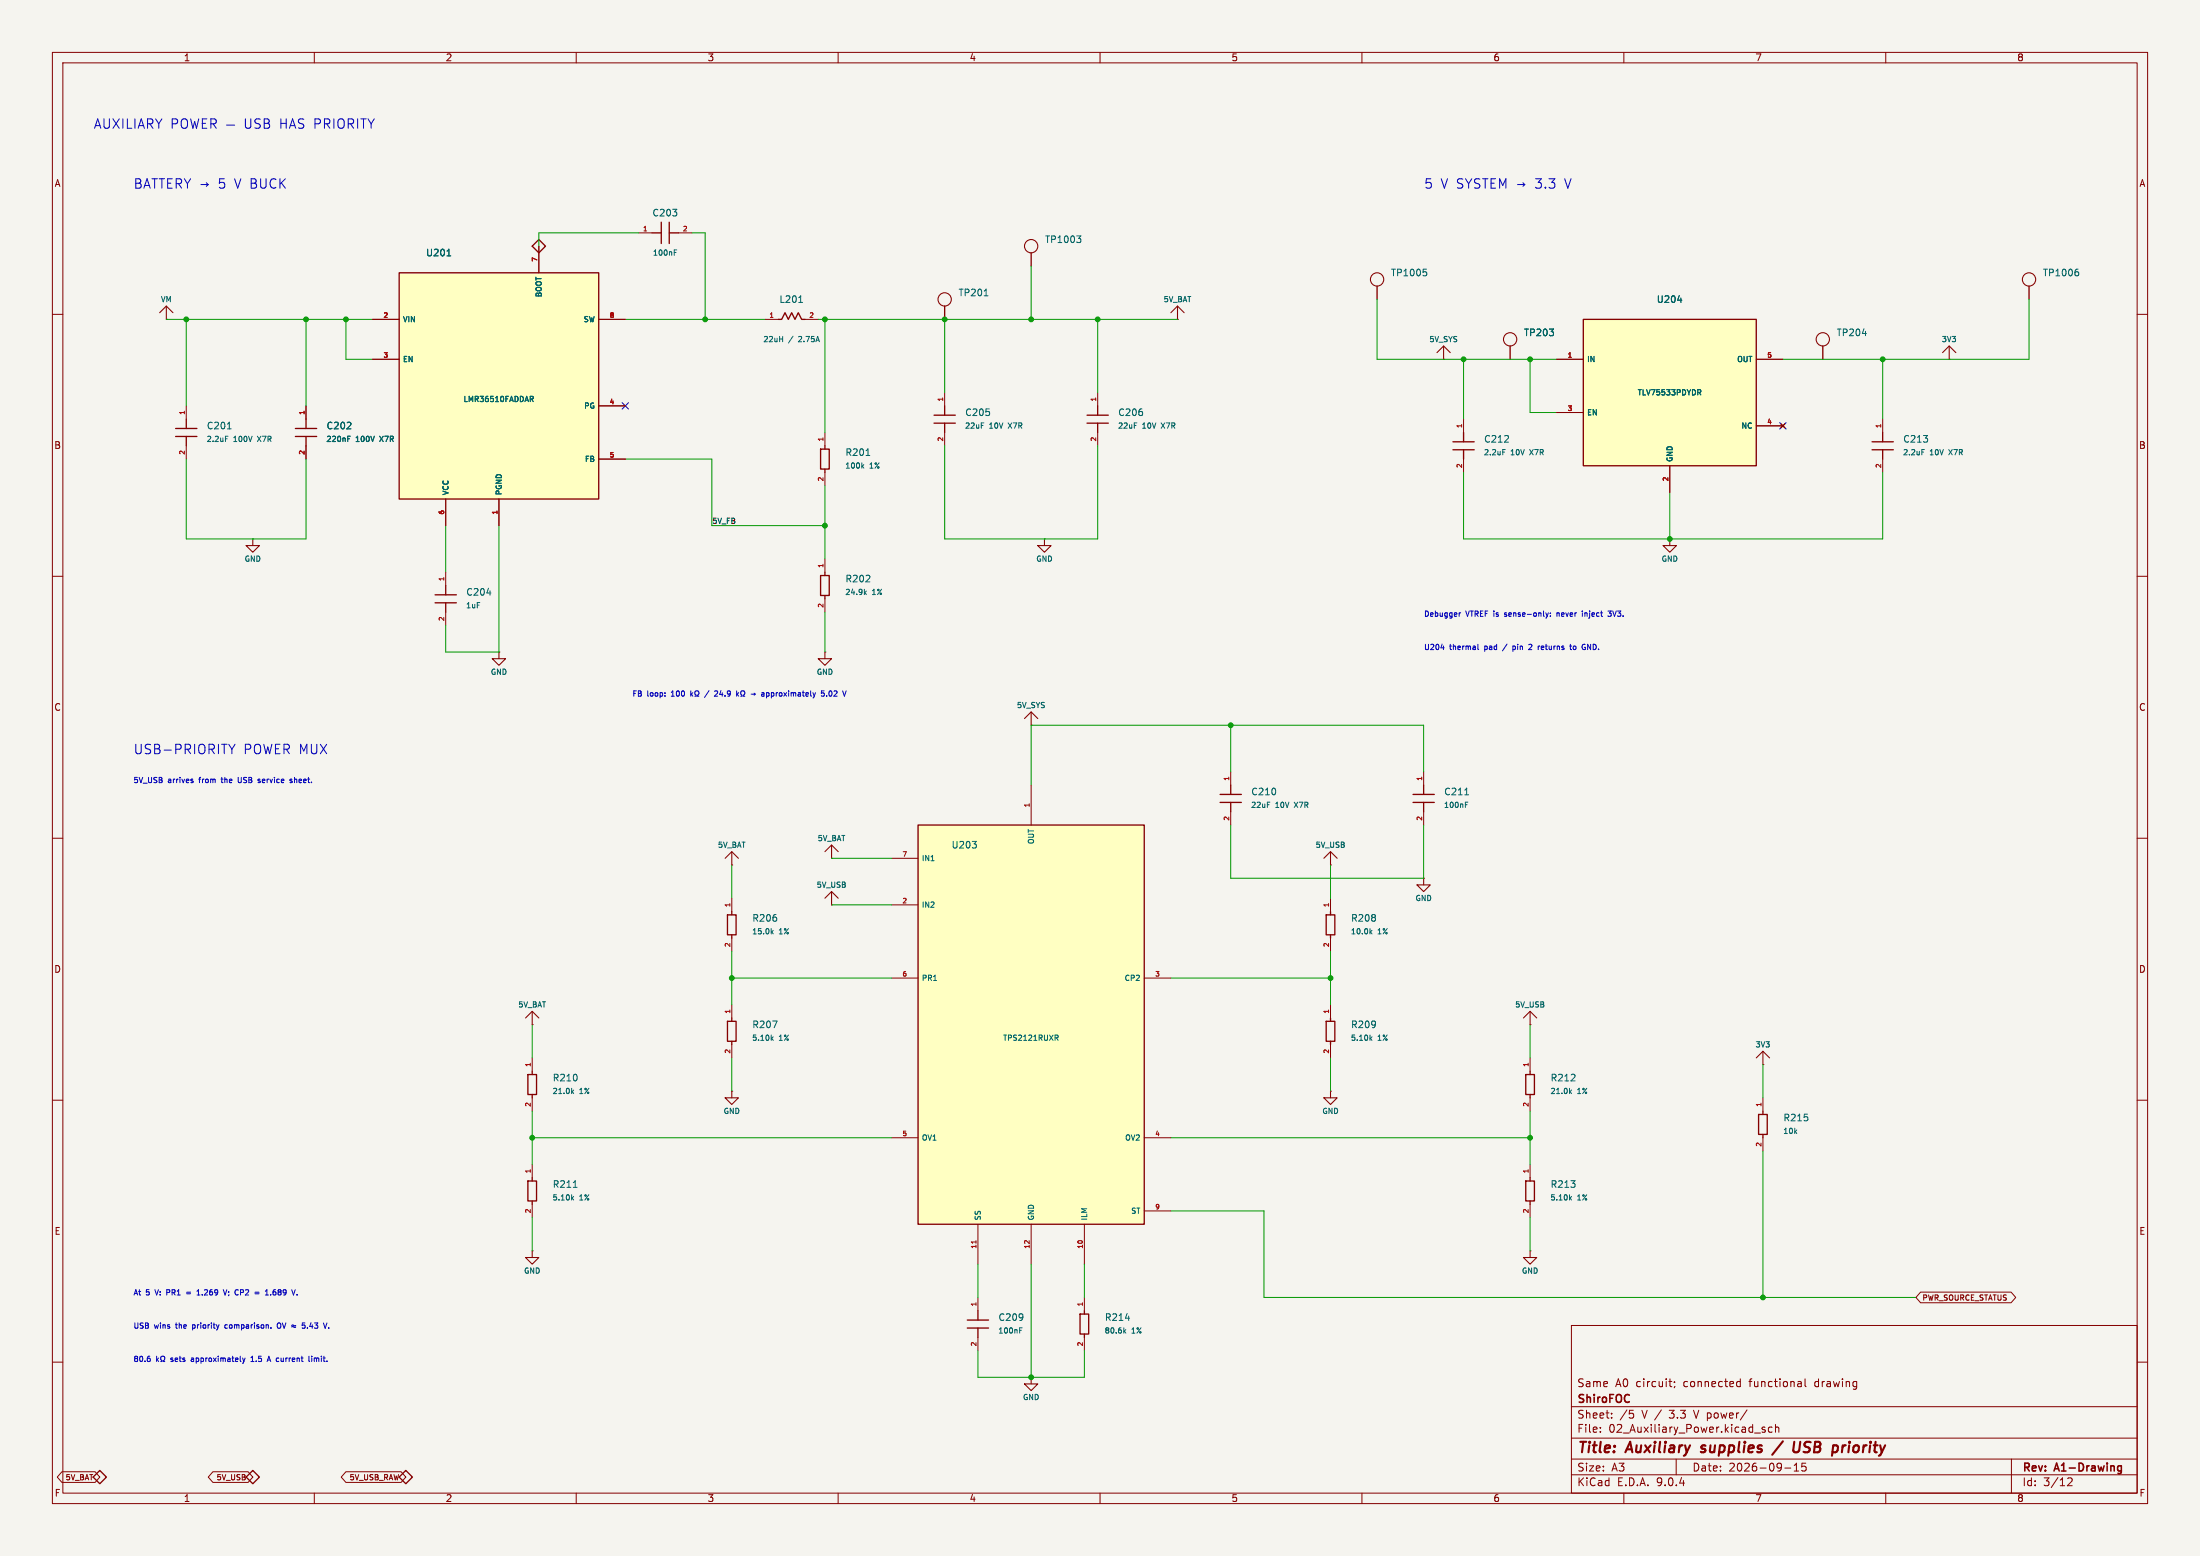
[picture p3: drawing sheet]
<svg xmlns="http://www.w3.org/2000/svg" width="420mm" height="297mm" viewBox="0 0 420 297" stroke-linecap="round" stroke-linejoin="round" font-family="sans-serif">
<path d="M0 0h420v297h-420z" fill="#f5f4ef" stroke="#f5f4ef" stroke-width=".19"/>
<g fill="none" stroke="#840000" stroke-width=".19">
<path d="M10 10h400v277h-400zM12 12h396v273h-396zM60 10v2M110 10v2M160 10v2M210 10v2M260 10v2M310 10v2M360 10v2M10 60h2M180.3 74.9v2.6M209.5 74.9v2.6"/>
<path d="M224.8 61h.1M372.1 68.6h.1M408 60h2M157.5 82.6v2.5M157.5 90.2v2.5M180.3 82.6v2.5M209.5 82.6v2.5M10 110h2M157.5 106.7v2.5M157.5 114.3v2.5M199.4 102.9h.1M318.8 102.9h.1"/>
<path d="M408 110h2M157.5 124.5h.1M196.8 138.4h.1M10 160h2M234.9 147.3v2.6M234.9 154.9v2.6M271.8 147.3v2.6M271.8 154.9v2.6M408 160h2M139.7 171.5v2.5M139.7 179.1v2.5M158.7 163.8h.1"/>
<path d="M254 165.1h.1M254 171.5v2.5M254 179.1v2.5M271.8 167.6h.1M292.1 195.6h.1M10 210h2M254 208.3h.1M336.5 203.2h.1M336.5 209.6v2.5M336.5 217.2v2.5M408 210h2M292.1 238.8h.1"/>
<path d="M292.1 222.2v2.6M292.1 229.9v2.5M300 253h108v32h-108zM10 260h2M300 278.5h108M300 274.5h108M300 268.5h108M305.5 273.2v.2M305.5 272.5v.1M307.7 270.5v.2M307.7 269.8v.1M311.1 269.2h.7"/>
<path d="M311.6 269.8l.3 .2v.4l-.3 .3M318.6 263.7h.6M318.9 264.6l.3 .1M319.7 263.8v.1M319.7 264.6l-.1 .3M320 278.5v3M331.7 263.8h.5M331.7 264.6h.5M332.2 263.2v1.5M333.5 269.1l-1.3 1.9M334.9 273.5h1.2M336.9 272.5l-.3-.1-.2 .2v.2l.5 .2v.3h-.5"/>
<path d="M338.3 272.5l-.4-.1-.3 .3 .1 .6h.6M338.9 272.5l.3-.1 .3 .1 .1 .9M338.9 271.9v1.5M342.5 279.7l.4-.4v1.5M343.7 263.7l.2 .2v.8M343.9 264.6l-.2 .1M343.9 264l-.2 .1M344.6 263.2v1.3l.2 .2M344.7 279.3h-.7l-.1 .7 .3-.1h.5l.1 .2-.1 .5-.2 .2-.6-.2M384 278.5v6.5M408 260h2M60 285v2"/>
<path d="M110 285v2M160 285v2M210 285v2M260 285v2M300 281.5h108M310 285v2M340.7 280.2h1.2M342.5 280.8h.9M360 285v2M395.6 282.4l-.1 .3-.8 .9h.9"/>
</g>
<path d="M404.5 279.8l.5 .1M405 279.8v1.2l-.2 .2-.3 .1M405 280.7l-.5 .1" fill="none" stroke="#840000" stroke-width=".3"/>
<path d="M324.7 277.1l.2 .1M324.9 276v.4M340.4 275.1l-2.1 2.6M343.7 275.2l-.2 1.6a.66 .66 0 0 1-1 .3M351.8 275.9l-.2 1.3M352.2 275.9l-.5 .4" fill="none" stroke="#840000" stroke-width=".4"/>
<g fill="none" stroke="#840000" stroke-width=".2">
<path d="M223.5 59.7l1.3-1.3 1.3 1.3M224.8 58.4v2.6M370.8 67.3l1.3-1.3 1.3 1.3M372.1 66v2.6M198.1 104.1h2.6l-1.3 1.3zM199.4 102.9v1.2M317.5 104.1h2.5l-1.2 1.3zM318.8 102.9v1.2M156.2 125.7h2.5l-1.2 1.3zM157.5 124.5v1.2M195.6 137.2l1.2-1.3 1.3 1.3M196.8 135.9v2.5"/>
<path d="M157.5 162.6l1.2-1.3 1.3 1.3M158.7 161.3v2.5M252.7 163.8l1.3-1.2 1.3 1.2M254 162.6v2.5M270.5 168.9h2.5l-1.2 1.3zM271.8 167.6v1.3M290.8 194.3l1.3-1.3 1.3 1.3M292.1 193v2.6M252.7 209.6h2.6l-1.3 1.2zM254 208.3v1.3M335.3 201.9l1.2-1.2 1.3 1.2M336.5 200.7v2.5"/>
<path d="M292.1 238.8v1.2M290.8 240h2.6l-1.3 1.3z"/>
<circle cx="180.3" cy="57.1" r="1.27"/>
<circle cx="196.8" cy="47" r="1.27"/>
<circle cx="262.9" cy="53.3" r="1.27"/>
<circle cx="387.4" cy="53.3" r="1.27"/>
</g>
<g fill="none" stroke="#840000" stroke-width=".25">
<path d="M180.3 58.4v2.6M196.8 48.3v2.5M262.9 54.6v2.6M387.3 54.6v2.6M178.3 79.2h4.1M180.3 77.5v1.7M207.5 79.2h4.1M209.5 77.5v1.7M156.7 85.7h1.6v3.8h-1.6zM157.5 85.1v.6M157.5 89.5v.7M178.3 80.8h4.1"/>
<path d="M180.3 80.8v1.8M207.5 80.8h4.1M209.5 80.8v1.8M156.7 109.9h1.6v3.8h-1.6zM157.5 109.2v.7M157.5 113.7v.6M232.9 151.6h4.1M232.9 153.2h4.1M234.9 149.9v1.7M234.9 153.2v1.7M269.7 151.6h4.1M269.7 153.2h4.1"/>
<path d="M271.8 149.9v1.7M271.8 153.2v1.7M138.9 174.6h1.6v3.8h-1.6zM139.7 174v.6M139.7 178.4v.7M253.2 174.6h1.6v3.8h-1.6zM254 174v.6M254 178.4v.7M335.7 212.7h1.7v3.8h-1.7zM336.5 212.1v.6M336.5 216.5v.7M291.3 225.4h1.6v3.8h-1.6z"/>
<path d="M292.1 224.8v.6M292.1 229.2v.7"/>
</g>
<g fill="none" stroke="#006464" stroke-width=".19">
<path d="M187.9 56.5h.7M205.5 45h.8l-.4 .5M206.1 45.5l.2 .3v.3l-.2 .2M271.7 51.4h.6M272.1 51.9l.3 .2v.3l-.3 .2M396.5 51.4h.2M396.6 51.9l.2 .2v.3l-.2 .2M164.6 89l.3 .4M164.9 88.7l-.4 .4M165.3 86.9h.8M187.3 80.7h.5M216.5 80.7h.5"/>
<path d="M165.1 113.1l.3 .4M165.4 112.8l-.4 .4M241.9 153.1h.5M279.6 151.7h.8M279.7 153.1h.5M279.7 153.6h.4M147.3 177.9l.3 .4M147.6 177.6l-.4 .4M261.6 177.9l.3 .4M261.9 177.6l-.4 .4M299.7 228.7l.3 .4M300 228.4l-.4 .4"/>
</g>
<path d="M302.3 61h33v27.9h-33z" fill="#ffffc2"/>
<path d="M288.3 66v2.6M302.3 61h33v27.9h-33zM348 66v2.6M277.4 84.3h4M277.4 85.9h4M279.4 82.6v1.7M279.4 85.9v1.7M357.4 84.3h4M357.4 85.9h4M359.4 82.6v1.7M359.4 85.9v1.7" fill="none" stroke="#840000" stroke-width=".25"/>
<g fill="none" stroke="#840000" stroke-width=".19">
<path d="M31.7 61h.1M275.6 68.6h.1M297.2 68.6h5.1M297.2 78.7h5.1M335.3 68.6h5.1M279.4 80v2.6M279.4 87.6v2.6M318.8 88.9v5.1M335.3 81.3h5.1M340 80.9l.7 .8M340.7 80.9l-.7 .8M359.4 80v2.6"/>
<path d="M359.4 87.6v2.6"/>
</g>
<path d="M320.3 57.3h.8M324.1 74.4h.4l.2 .2-.1 .3h-.5M324.4 74.9l.3 .5M355.5 63.7h.8M286.9 85.8h.5M366.9 85.8h.5" fill="none" stroke="#006464" stroke-width=".19"/>
<g fill="none" stroke="#840000" stroke-width=".2">
<path d="M30.5 59.7l1.2-1.3 1.3 1.3M31.7 58.4v2.6M274.3 67.3l1.3-1.3 1.3 1.3M275.6 66v2.6"/>
<circle cx="288.3" cy="64.8" r="1.27"/>
<circle cx="348" cy="64.8" r="1.27"/>
</g>
<path d="M175.3 157.5h43.1v76.2h-43.1z" fill="#ffffc2"/>
<g fill="none" stroke="#840000" stroke-width=".25">
<path d="M102.9 45.7l1.2 1.3-1.2 1.3-1.3-1.3zM33.5 81.8h4.1M33.5 83.3h4.1M35.6 80v1.8M35.6 83.3v1.8M56.4 81.8h4.1M56.4 83.3h4.1M58.4 80v1.8M58.4 83.3v1.8M83.1 113.5h4M83.1 115.1h4M85.1 111.8v1.7"/>
<path d="M85.1 115.1v1.7M175.3 157.5h43.1v76.2h-43.1zM138.9 194.9h1.6v3.9h-1.6zM139.7 194.3v.6M139.7 198.8v.6M100.8 205.1h1.6v3.8h-1.6zM101.6 204.5v.6M101.6 208.9v.7M184.7 252h4M184.7 253.5h4M186.7 250.2v1.8M186.7 253.5v1.8"/>
<path d="M206.2 250.8h1.6v3.8h-1.6zM207 250.2v.6M207 254.6v.7M17.8 281.9l1.2-1.2 1.3 1.2-1.3 1.3zM47 281.9l1.3-1.2 1.2 1.2-1.2 1.3z"/>
</g>
<g fill="none" stroke="#840000" stroke-width=".19">
<path d="M35.6 77.5v2.5M58.4 77.5v2.5M35.6 85.1v2.5M58.4 85.1v2.5M48.3 102.9h.1M85.1 109.2v2.6M85.1 116.8v2.6M196.8 149.9v7.6M170.2 163.8h5.1M170.2 172.7h5.1M101.6 195.6h.1M139.7 191.8v2.5"/>
<path d="M139.7 199.4v2.5M170.2 186.7h5.1M218.4 186.7h5.1M101.6 201.9v2.6M101.6 209.6v2.5M139.7 208.3h.1M170.2 217.2h5.1M218.4 217.2h5.1M186.7 233.7v7.6M196.8 233.7v7.6M207 233.7v7.6M218.4 231.1h5.1"/>
<path d="M186.7 247.6v2.6M186.7 255.3v2.5M207 247.6v2.6M207 255.3v2.5M196.8 262.9h.1"/>
</g>
<g fill="none" stroke="#006464" stroke-width=".19">
<path d="M43 83.3h.5M43.4 81.9h.7M66.4 83.7h.3M66.4 83.3h.5M92.9 113.2h.8M177.7 164.3h.6M185.6 160.6h.8l-.4 .5M186.3 161.2v.5M147.3 198.2l.3 .4M147.5 194.9h.8l-.5 1.3M147.6 197.9l-.4 .4M201.4 197.6h.4l.2 .2-.1 .2-.5 .1"/>
<path d="M201.7 198.1l.3 .5M109.2 208.4l.3 .3M109.5 208.1l-.4 .4M194.7 253.9h.3M194.7 253.4h.4M214.6 254.1l.3 .4M214.9 251.6h.7M214.9 253.8l-.4 .4"/>
</g>
<path d="M186.3 236.8v.5" fill="none" stroke="#a90000" stroke-width=".19"/>
<path d="M47 104.1h2.5l-1.2 1.3zM48.3 102.9v1.2M100.3 194.3l1.3-1.3 1.3 1.3M101.6 193v2.6M138.4 209.6h2.6l-1.3 1.2zM139.7 208.3v1.3M195.6 264.2h2.5l-1.3 1.2zM196.8 262.9v1.3" fill="none" stroke="#840000" stroke-width=".2"/>
<path d="M76.2 52.1h38.1v43.2h-38.1z" fill="#ffffc2"/>
<g fill="none" stroke="#840000" stroke-width=".25">
<path d="M76.2 52.1h38.1v43.2h-38.1zM124.5 44.5h1.7M126.2 42.4v4.1M127.8 44.5h1.7M127.8 42.4v4.1M148.6 61h.6l.7-1.3 .6 1.3 .6-1.3 .7 1.3 .6-1.3 .6 1.3h.7M253.2 194.9h1.6v3.9h-1.6zM254 194.3v.6M254 198.8v.6M291.3 205.1h1.6v3.8h-1.6zM292.1 204.5v.6M292.1 208.9v.7"/>
<path d="M100.8 225.4h1.6v3.8h-1.6zM101.6 224.8v.6M101.6 229.2v.7M76.2 281.9l1.3-1.2 1.2 1.2-1.2 1.3z"/>
</g>
<g fill="none" stroke="#840000" stroke-width=".19">
<path d="M102.9 47v5.1M121.9 44.5h2.6M129.5 44.5h2.6M58.4 77.5v2.5M71.1 61h5.1M71.1 68.6h5.1M114.3 61h5.1M114.3 77.5h5.1M146 61h2.6M153.7 61h2.5M297.2 68.6h5.1M297.2 78.7h5.1"/>
<path d="M335.3 68.6h5.1M58.4 85.1v2.5M85.1 95.3v5M95.2 95.3v5M114.3 87.6h5.1M318.8 88.9v5.1M335.3 81.3h5.1M340 80.9l.7 .8M340.7 80.9l-.7 .8M95.2 124.5h.1M139.7 165.1h.1M158.7 172.7h.1"/>
<path d="M254 191.8v2.5M254 199.4v2.5M292.1 201.9v2.6M292.1 209.6v2.5M101.6 238.8h.1M101.6 222.2v2.6M101.6 229.9v2.5M366.6 246.6h17.3l.9 1-.9 1.1h-17.3l-.8-1.1zM11.8 280.9h6.4l.8 1-.8 1.1h-6.4l-.9-1.1zM40.6 280.9h6.8l.9 1-.9 1.1h-6.8l-.8-1.1zM66 280.9h10.6l.9 1-.9 1.1h-10.6l-.9-1.1z"/>
</g>
<g fill="none" stroke="#006464" stroke-width=".19">
<path d="M85.3 48.8h.8M128.7 48.2h.4M128.7 47.7h.5M152.5 57.7h.7M320.3 57.3h.8M101.2 75.6h.4l.2 .2-.1 .3-.5 .1M101.5 76.2l.3 .5M148.8 64.7h.6M149.4 64.2v1M324.1 74.4h.4l.2 .2-.1 .3h-.5M324.4 74.9l.3 .5M66.4 83.7h.3"/>
<path d="M66.4 83.3h.5M261.6 198.2l.3 .4M261.9 197.9l-.4 .4M299.7 208.4l.3 .3M300 208.1l-.4 .4M109.2 228.7l.3 .4M109.5 226.6h.7M109.5 228.4l-.4 .4"/>
</g>
<path d="M94 125.7h2.5l-1.3 1.3zM95.2 124.5v1.2M138.4 163.8l1.3-1.2 1.3 1.2M139.7 162.6v2.5M157.5 171.5l1.2-1.3 1.3 1.3M158.7 170.2v2.5M101.6 238.8v1.2M100.3 240h2.6l-1.3 1.3z" fill="none" stroke="#840000" stroke-width=".2"/>
<g fill="none" stroke="#009600" stroke-width=".19">
<path d="M121.9 44.5h-19v2.5M132.1 44.5h2.5v16.5M196.8 50.8v10.2M262.9 57.2v11.4h34.3M387.3 57.2v11.4h-46.9M31.7 61h39.4M35.6 61v16.5M58.4 61v16.5M66 61v7.6h5.1M119.4 61h26.6M156.2 61h68.6M157.5 61v21.6"/>
<path d="M180.3 61v13.9M209.5 61v13.9M279.4 68.6v11.4M292.1 68.6v10.1h5.1M359.4 68.6v11.4M35.6 87.6v15.3h22.8v-15.3M119.4 87.6h16.5v12.7h21.6M157.5 92.7v14M180.3 85.1v17.8h29.2v-17.8M279.4 90.2v12.7h80v-12.7M318.8 94v8.9M85.1 100.3v8.9"/>
<path d="M95.2 100.3v24.2h-10.1v-5.1M157.5 116.8v7.7M234.9 138.4v8.9M234.9 157.5v10.1h36.9v-10.1M271.8 147.3v-8.9h-75v11.5M139.7 165.1v6.4M158.7 163.8h11.5M158.7 172.7h11.5M254 165.1v6.4M101.6 195.6v6.3M139.7 181.6v10.2M139.7 186.7h30.5"/>
<path d="M223.5 186.7h30.5M254 181.6v10.2M292.1 195.6v6.3M101.6 212.1v10.1M101.6 217.2h68.6M139.7 201.9v6.4M223.5 217.2h68.6M254 201.9v6.4M292.1 212.1v10.1M336.5 203.2v6.4M336.5 219.7v27.9M101.6 232.4v6.4"/>
<path d="M223.5 231.1h17.8v16.5h124.5M292.1 232.4v6.4M186.7 241.3v6.3M186.7 257.8v5.1h20.3v-5.1M196.8 241.3v21.6M207 241.3v6.3"/>
</g>
<path d="M118.8 76.9l1.2 1.2M120 76.9l-1.2 1.2M339.8 80.7l1.2 1.2M341 80.7l-1.2 1.2" fill="none" stroke="#000084" stroke-width=".19"/>
<g fill="none" stroke="#0000c2" stroke-width=".19">
<path d="M18.1 24.5l.6-1.8 .6 1.8M18.2 24h.9M19.9 22.7v1.4l.3 .4 .5-.1 .2-.3v-1.4M21.6 22.7l1.2 1.8M22.8 22.7l-1.2 1.8M23.5 22.7v1.8M24.3 22.7v1.8h.9M25.8 22.7v1.8M26.4 24.5l.6-1.8 .6 1.8M26.5 24h.9M28.2 23.6l.8-.1 .2-.2-.1-.4-.2-.2h-.7v1.8M28.6 23.6l.6 .9"/>
<path d="M29.7 22.7l.6 .9M30.3 23.6v.9M30.9 22.7l-.6 .9M32.9 23.6l.8-.1 .2-.2-.1-.4-.2-.2h-.7v1.8M34.7 22.9a.6 .6 0 0 1 .7-.2 .6 .6 0 0 1 .4 .6v.6a.6 .6 0 0 1-.6 .6 .6 .6 0 0 1-.6-.6zM36.4 22.7l.4 1.8 .4-1.3 .3 1.3 .4-1.8M38.6 23.5h.6M39.5 22.7h-.9v1.8h.9M40.3 23.6l.8-.1 .2-.2-.1-.4-.3-.2h-.6v1.8M40.7 23.6l.6 .9M43.3 23.9h1.5M46.9 22.7v1.4l.3 .4 .5-.1 .2-.3v-1.4"/>
<path d="M49.7 22.8l-.7-.1-.3 .2v.5l.8 .3 .2 .4-.4 .4-.6-.1M50.5 22.7h.6l.2 .2 .1 .3-.3 .3a.48 .48 0 0 1 .4 .5 .48 .48 0 0 1-.4 .5h-.6zM50.5 23.5h.6M53.6 23.5h1.1M53.6 22.7v1.8M54.7 22.7v1.8M55.3 24.5l.6-1.8 .6 1.8M55.4 24h.9M58 22.8l-.7-.1-.2 .2v.5l.7 .3 .2 .4-.3 .4-.7-.1M60.1 23.6l.9-.1 .2-.2-.1-.4-.3-.2h-.7v1.8M61.9 23.6l.9-.1 .2-.2-.1-.4-.3-.2h-.7v1.8M62.4 23.6l.6 .9"/>
<path d="M63.7 22.7v1.8M64.6 22.9a.6 .6 0 0 1 .7-.2 .6 .6 0 0 1 .4 .6v.6a.6 .6 0 0 1-.6 .6 .6 .6 0 0 1-.6-.6zM66.5 23.6l.8-.1 .2-.2-.1-.4-.2-.2h-.7v1.8M66.9 23.6l.6 .9M68.3 22.7v1.8M68.9 22.7h1M69.4 22.7v1.8M70.3 22.7l.6 .9M70.9 23.6v.9M71.5 22.7l-.6 .9M278.6 117v.6M278.8 117l-.2 .2"/>
<path d="M287.2 117.6h.1M287.3 117v.3M295.1 117l.2 .6M295.3 117.6l-.1 .3M295.6 117l-.3 .6M296 117.5v.1M296 117v.1M297.2 117v.6M297.5 117l-.3 .1M302.1 116.6v.1M302.1 117v.6M302.6 117v.6"/>
<path d="M302.6 117v.1M307 116.6h.6l-.4 .4 .3 .1v.4l-.1 .1-.4-.1M131.9 131.9v1M132 132.5l.3 .4M132.3 132.2l-.4 .4M132.7 132.9h.2v-.2a.43 .43 0 0 1-.2-.6 .43 .43 0 0 1 .6-.2l.1 .5-.2 .5h.2M135.4 131.8l-.9 1.3M136.4 132l.2-.1 .4 .1M137 132.3l-.6 .6h.6M140.6 131.9v1M140.7 132.5l.3 .4M141 132.2l-.4 .4"/>
<path d="M141.4 132.9h.3v-.2a.43 .43 0 0 1-.3-.6 .43 .43 0 0 1 .6-.2l.2 .5-.3 .5h.3M143.4 132.5h.8M144 132.3l.2 .2M144.2 132.5l-.2 .2M157.3 131.9h-.5v.5l.5-.1v.5l-.1 .1-.4-.1M157.8 132.8v.1M158.3 132l-.1 .3 .1 .5M275.1 123.7h.6M282.1 123v.9l.2 .1M287.7 122.9l-.9 1.3M288.8 123.3v1M288.8 123.9l.3 .1"/>
<path d="M289.1 123.3l-.3 .1M291.9 123.1l.1-.1 .4 .1M292.4 123.4l-.6 .6h.6M294.6 123.3l-.4 .2 .1 .4 .3 .1M294.7 123.6l-.5 .1M299.7 123.3h.3M299.8 123v.9l.2 .1M300.8 123.4l-.3-.1-.2 .2 .1 .4h.4M303.1 124v-1l.6 1M36.7 149.1l.2 .1-.2 .2M36.7 148.7l.1 .1M42.2 148.7h.4"/>
<path d="M43.7 142.1l.6 .9M44.3 143v.9M44.9 142.1l-.6 .9M45.5 148.4v.8l.4 .2M49.4 149.1l.3 .2-.3 .1M49.4 148.7l.2 .1M55.7 148.8l-.2-.1-.1 .2v.1l.3 .1v.2h-.3M28.4 258.9h.2M28.5 259.3l.2 .2v.2l-.2 .2M29.9 258.9v1M30 259.5l.3 .4M30.3 259.2l-.4 .4"/>
<path d="M30.7 259.9h.2v-.2a.43 .43 0 0 1-.2-.6 .43 .43 0 0 1 .6-.2l.2 .5-.3 .5h.3M31.8 246.7h.4M32.2 246.2h-.4v1M35.6 246.7h.8M35.6 246.9h.8M36.5 259.5v.3M36.8 252.9v1M36.8 253.5h.1M36.9 252.9h-.1M37.6 247.2h.6M37.6 246.5l.3-.3v1M42.6 246.2l.4 1 .3-1"/>
<path d="M43.3 252.9l-.4 .2 .1 .3 .3 .1M46.3 259.2l.2 .7M46.5 259.9l-.2 .3M46.8 259.2l-.3 .7M47.9 259.9h.6M47.9 259.2l.3-.3v1M50.7 246.5l.2-.3v1M51 259.9l.3-1 .4 1M51.1 259.6h.5M51.7 247.1v.1M51.7 253.4v.1M52.3 246.6l-.2 .2"/>
<path d="M52.3 246.2l-.2 .4v.4l.2 .2M53.6 252.7l-.4-.2-.3 .4 .2 .6h.3l.2-.1M56.7 247.1v.1M59 258.9v.8l.1 .2M59.5 258.9v.1M59.5 259.2v.7M60 259.2v.7M60 259.3h.1M62.4 252.5l-.3 1M62.8 253.4v.1"/>
</g>
<g fill="#009600" stroke="#009600" stroke-width=".19">
<circle cx="157.5" cy="61" r=".46"/>
<circle cx="209.5" cy="61" r=".46"/>
<circle cx="234.9" cy="138.4" r=".46"/>
<circle cx="180.3" cy="61" r=".46"/>
<circle cx="196.8" cy="61" r=".46"/>
<circle cx="66" cy="61" r=".46"/>
<circle cx="134.6" cy="61" r=".46"/>
<circle cx="58.4" cy="61" r=".46"/>
<circle cx="35.6" cy="61" r=".46"/>
<circle cx="157.5" cy="100.3" r=".46"/>
<circle cx="101.6" cy="217.2" r=".46"/>
<circle cx="139.7" cy="186.7" r=".46"/>
<circle cx="254" cy="186.7" r=".46"/>
<circle cx="196.8" cy="262.9" r=".46"/>
<circle cx="359.4" cy="68.6" r=".46"/>
<circle cx="292.1" cy="68.6" r=".46"/>
<circle cx="318.8" cy="102.9" r=".46"/>
<circle cx="279.4" cy="68.6" r=".46"/>
<circle cx="292.1" cy="217.2" r=".46"/>
<circle cx="336.5" cy="247.6" r=".46"/>
</g>
<g font-size="2.8" fill="#840000">
<text x="301" y="277.9">Title:</text>
<text x="310.6" y="277.9">Auxiliary</text>
<text x="325.6" y="277.9">supplies</text>
<text x="340.3" y="277.9">/</text>
<text x="344.8" y="277.9">USB</text>
<text x="353.1" y="277.9">priority</text>
</g>
<g font-size="2.5" fill="#0000c2">
<text x="25.4" y="36.3">BATTERY þÿ!’5</text>
<text x="44.8" y="36.3">V BUCK</text>
<text x="271.8" y="36.3">5</text>
<text x="275" y="36.3">V SYSTEM þÿ!’3.3</text>
<text x="298.9" y="36.3">V</text>
<text x="25.4" y="144.2">USB-PRIORITY</text>
<text x="46.4" y="144.2">POWER MUX</text>
</g>
<g font-size="2.1" fill="#840000">
<text x="301" y="268.2">ShiroFOC</text>
<text x="301" y="265">Same</text>
<text x="308.4" y="265">A0 circuit;</text>
<text x="321.5" y="265">connected</text>
<text x="334.3" y="265">functional</text>
<text x="346.8" y="265">drawing</text>
<text x="301" y="273.7">File:</text>
<text x="301" y="271">Sheet:</text>
<text x="307.1" y="273.7">02_Auxiliary_Power.kicad_sch</text>
<text x="309.2" y="271">/5</text>
<text x="313.5" y="271">V /</text>
<text x="319" y="271">3.3</text>
<text x="323.8" y="271">V power/</text>
<text x="301" y="281.1">Size:</text>
<text x="307.6" y="281.1">A3</text>
<text x="323" y="281.1">Date:</text>
<text x="330" y="281.1">2026-09-15</text>
<text x="386" y="281.3">Rev:</text>
<text x="392.4" y="281.3">A1-Drawing</text>
<text x="301" y="283.9">KiCad</text>
<text x="308.7" y="283.9">E.D.A.</text>
<text x="316.3" y="283.9">9.0.4</text>
<text x="386" y="283.9">Id:</text>
<text x="390.1" y="283.9">3/12</text>
</g>
<g font-size="1.8" fill="#840000">
<text x="35" y="11.9">1</text>
<text x="85" y="11.9">2</text>
<text x="135" y="11.9">3</text>
<text x="185" y="11.9">4</text>
<text x="235" y="11.9">5</text>
<text x="285" y="11.9">6</text>
<text x="335" y="11.9">7</text>
<text x="385" y="11.9">8</text>
<text x="10.3" y="35.9">A</text>
<text x="408.3" y="35.9">A</text>
<text x="10.3" y="85.9">B</text>
<text x="408.2" y="85.9">B</text>
<text x="10.3" y="135.9">C</text>
<text x="408.2" y="135.9">C</text>
<text x="10.3" y="185.9">D</text>
<text x="408.2" y="185.9">D</text>
<text x="10.3" y="235.9">E</text>
<text x="408.3" y="235.9">E</text>
<text x="10.3" y="285.9">F</text>
<text x="35" y="286.9">1</text>
<text x="85" y="286.9">2</text>
<text x="135" y="286.9">3</text>
<text x="185" y="286.9">4</text>
<text x="235" y="286.9">5</text>
<text x="285" y="286.9">6</text>
<text x="335" y="286.9">7</text>
<text x="385" y="286.9">8</text>
<text x="408.3" y="285.9">F</text>
</g>
<g font-size="1.8" fill="#006464">
<text x="124.4" y="41.5">C203</text>
<text x="199.4" y="46.6">TP1003</text>
<text x="81.2" y="49.1">U201</text>
<text x="265.4" y="52.9">TP1005</text>
<text x="389.9" y="52.9">TP1006</text>
<text x="148.7" y="58">L201</text>
<text x="182.9" y="56.7">TP201</text>
<text x="316.2" y="58">U204</text>
<text x="290.8" y="64.4">TP203</text>
<text x="350.5" y="64.4">TP204</text>
<text x="39.4" y="82.1">C201</text>
<text x="62.2" y="82.1">C202</text>
<text x="184.2" y="79.6">C205</text>
<text x="213.4" y="79.6">C206</text>
<text x="161.3" y="87.2">R201</text>
<text x="283.2" y="84.7">C212</text>
<text x="363.2" y="84.7">C213</text>
<text x="88.9" y="113.9">C204</text>
<text x="161.3" y="111.4">R202</text>
<text x="238.8" y="152">C210</text>
<text x="275.6" y="152">C211</text>
<text x="181.6" y="162.2">U203</text>
<text x="143.5" y="176.1">R206</text>
<text x="257.8" y="176.1">R208</text>
<text x="143.5" y="196.4">R207</text>
<text x="257.8" y="196.4">R209</text>
<text x="105.4" y="206.6">R210</text>
<text x="295.9" y="206.6">R212</text>
<text x="340.4" y="214.2">R215</text>
<text x="105.4" y="226.9">R211</text>
<text x="295.9" y="226.9">R213</text>
<text x="190.5" y="252.3">C209</text>
<text x="210.8" y="252.3">R214</text>
</g>
<g font-size="1.4" fill="#006464">
<text x="124.5" y="49">100nF</text>
<text x="30.6" y="57.9">VM</text>
<text x="103.6" y="56.9" transform="rotate(-90 103.6 56.9)">BOOT</text>
<text x="222" y="57.9">5V_BAT</text>
<text x="76.8" y="61.7">VIN</text>
<text x="111.3" y="61.7">SW</text>
<text x="145.6" y="65.5">22uH</text>
<text x="150.6" y="65.5">/</text>
<text x="152.6" y="65.5">2.75A</text>
<text x="272.8" y="65.5">5V_SYS</text>
<text x="370.6" y="65.5">3V3</text>
<text x="76.8" y="69.3">EN</text>
<text x="302.9" y="69.3">IN</text>
<text x="331.5" y="69.3">OUT</text>
<text x="88.4" y="76.9">LMR36510FADDAR</text>
<text x="312.5" y="75.7">TLV75533PDYDR</text>
<text x="111.4" y="78.2">PG</text>
<text x="184.1" y="82">22uF</text>
<text x="188.9" y="82">10V</text>
<text x="192.7" y="82">X7R</text>
<text x="213.3" y="82">22uF</text>
<text x="218.1" y="82">10V</text>
<text x="221.9" y="82">X7R</text>
<text x="302.9" y="79.5">EN</text>
<text x="332.3" y="82">NC</text>
<text x="39.3" y="84.6">2.2uF</text>
<text x="44.6" y="84.6">100V</text>
<text x="49.4" y="84.6">X7R</text>
<text x="62.2" y="84.6">220nF</text>
<text x="67.9" y="84.6">100V</text>
<text x="72.7" y="84.6">X7R</text>
<text x="111.5" y="88.4">FB</text>
<text x="161.3" y="89.6">100k</text>
<text x="166" y="89.6">1%</text>
<text x="283.2" y="87.1">2.2uF</text>
<text x="288.4" y="87.1">10V</text>
<text x="292.2" y="87.1">X7R</text>
<text x="319.5" y="88.3" transform="rotate(-90 319.5 88.3)">GND</text>
<text x="363.2" y="87.1">2.2uF</text>
<text x="368.4" y="87.1">10V</text>
<text x="372.3" y="87.1">X7R</text>
<text x="85.8" y="94.6" transform="rotate(-90 85.8 94.6)">VCC</text>
<text x="96" y="94.6" transform="rotate(-90 96 94.6)">PGND</text>
<text x="46.6" y="107.4">GND</text>
<text x="197.7" y="107.4">GND</text>
<text x="317.1" y="107.4">GND</text>
<text x="161.3" y="113.8">24.9k</text>
<text x="166.5" y="113.8">1%</text>
<text x="88.9" y="116.3">1uF</text>
<text x="93.6" y="129">GND</text>
<text x="155.8" y="129">GND</text>
<text x="194" y="135.4">5V_SYS</text>
<text x="238.7" y="154.4">22uF</text>
<text x="243.5" y="154.4">10V</text>
<text x="247.3" y="154.4">X7R</text>
<text x="275.6" y="154.4">100nF</text>
<text x="156" y="160.8">5V_BAT</text>
<text x="197.6" y="161.3" transform="rotate(-90 197.6 161.3)">OUT</text>
<text x="136.9" y="162">5V_BAT</text>
<text x="175.9" y="164.6">IN1</text>
<text x="251" y="162">5V_USB</text>
<text x="155.8" y="169.6">5V_USB</text>
<text x="175.9" y="173.5">IN2</text>
<text x="270.1" y="172.2">GND</text>
<text x="143.5" y="178.5">15.0k</text>
<text x="148.7" y="178.5">1%</text>
<text x="257.8" y="178.5">10.0k</text>
<text x="263" y="178.5">1%</text>
<text x="175.9" y="187.4">PR1</text>
<text x="214.6" y="187.4">CP2</text>
<text x="98.8" y="192.5">5V_BAT</text>
<text x="289.1" y="192.5">5V_USB</text>
<text x="143.5" y="198.9">5.10k</text>
<text x="148.7" y="198.9">1%</text>
<text x="191.4" y="198.9">TPS2121RUXR</text>
<text x="257.8" y="198.9">5.10k</text>
<text x="263" y="198.9">1%</text>
<text x="335" y="200.1">3V3</text>
<text x="105.4" y="209">21.0k</text>
<text x="110.6" y="209">1%</text>
<text x="295.9" y="209">21.0k</text>
<text x="301.1" y="209">1%</text>
<text x="138" y="212.8">GND</text>
<text x="252.3" y="212.8">GND</text>
<text x="175.9" y="217.9">OV1</text>
<text x="214.6" y="217.9">OV2</text>
<text x="340.3" y="216.6">10k</text>
<text x="105.4" y="229.3">5.10k</text>
<text x="110.6" y="229.3">1%</text>
<text x="187.4" y="233" transform="rotate(-90 187.4 233)">SS</text>
<text x="197.6" y="233" transform="rotate(-90 197.6 233)">GND</text>
<text x="207.7" y="233" transform="rotate(-90 207.7 233)">ILM</text>
<text x="215.8" y="231.9">ST</text>
<text x="295.9" y="229.3">5.10k</text>
<text x="301.1" y="229.3">1%</text>
<text x="99.9" y="243.3">GND</text>
<text x="290.4" y="243.3">GND</text>
<text x="190.5" y="254.7">100nF</text>
<text x="210.8" y="254.7">80.6k</text>
<text x="216" y="254.7">1%</text>
<text x="195.2" y="267.4">GND</text>
</g>
<text font-size="1.4" fill="#0f0f0f" x="135.9" y="100.1">5V_FB</text>
<g font-size="1.4" fill="#0000c2">
<text x="271.8" y="118.1">Debugger</text>
<text x="279.9" y="118.1">VTREF is</text>
<text x="287.7" y="118.1">sense-only:</text>
<text x="297.9" y="118.1">never</text>
<text x="303" y="118.1">inject</text>
<text x="308.2" y="118.1">3V3.</text>
<text x="271.8" y="124.4">U204</text>
<text x="276.8" y="124.4">thermal</text>
<text x="283.6" y="124.4">pad</text>
<text x="289.5" y="124.4">pin</text>
<text x="292.8" y="124.4">2</text>
<text x="294.8" y="124.4">returns</text>
<text x="301.2" y="124.4">to</text>
<text x="303.8" y="124.4">GND.</text>
<text x="120.6" y="133.3">FB</text>
<text x="123.6" y="133.3">loop:</text>
<text x="128.4" y="133.3">100</text>
<text x="137.4" y="133.3">24.9</text>
<text x="144.8" y="133.3">þÿ!’approximately</text>
<text x="158.8" y="133.3">5.02</text>
<text x="25.4" y="149.8">5V_USB</text>
<text x="32.1" y="149.8">arrives</text>
<text x="38.2" y="149.8">from</text>
<text x="42.8" y="149.8">the</text>
<text x="46.2" y="149.8">USB</text>
<text x="50.2" y="149.8">service</text>
<text x="56.6" y="149.8">sheet.</text>
<text x="25.4" y="247.6">At</text>
<text x="27.9" y="247.6">5</text>
<text x="29.9" y="247.6">V:</text>
<text x="32.3" y="247.6">PR1</text>
<text x="38.6" y="247.6">1.269</text>
<text x="44" y="247.6">V;</text>
<text x="46.3" y="247.6">CP2</text>
<text x="50.4" y="247.6">=</text>
<text x="52.7" y="247.6">1.689</text>
<text x="25.4" y="254">USB</text>
<text x="29.5" y="254">wins</text>
<text x="33.8" y="254">the</text>
<text x="37.2" y="254">priority</text>
<text x="43.6" y="254">comparison.</text>
<text x="53.9" y="254">OV þÿ&quot;H</text>
<text x="59.2" y="254">5.43</text>
<text x="25.4" y="260.3">80.6</text>
<text x="32.8" y="260.3">sets</text>
<text x="37" y="260.3">approximately</text>
<text x="48.6" y="260.3">1.5</text>
<text x="52.1" y="260.3">A current</text>
<text x="60.4" y="260.3">limit.</text>
</g>
<g font-size="1.4" fill="#840000">
<text x="366.9" y="248.5">PWR_SOURCE_STATUS</text>
<text x="12.4" y="282.7">5V_BAT</text>
<text x="41.2" y="282.7">5V_USB</text>
<text x="66.6" y="282.7">5V_USB_RAW</text>
</g>
<g font-size="1.2" fill="#a90000">
<text x="122.6" y="44.2">1</text>
<text x="130.2" y="44.2">2</text>
<text x="102.6" y="50.1" transform="rotate(-90 102.6 50.1)">7</text>
<text x="73.1" y="60.7">2</text>
<text x="116.3" y="60.7">8</text>
<text x="146.8" y="60.7">1</text>
<text x="154.4" y="60.7">2</text>
<text x="73.1" y="68.3">3</text>
<text x="299.2" y="68.3">1</text>
<text x="337.3" y="68.3">5</text>
<text x="116.3" y="77.2">4</text>
<text x="180.1" y="76.8" transform="rotate(-90 180.1 76.8)">1</text>
<text x="209.3" y="76.8" transform="rotate(-90 209.3 76.8)">1</text>
<text x="35.3" y="79.3" transform="rotate(-90 35.3 79.3)">1</text>
<text x="58.2" y="79.3" transform="rotate(-90 58.2 79.3)">1</text>
<text x="279.1" y="81.8" transform="rotate(-90 279.1 81.8)">1</text>
<text x="299.2" y="78.5">3</text>
<text x="337.3" y="81">4</text>
<text x="359.2" y="81.8" transform="rotate(-90 359.2 81.8)">1</text>
<text x="35.3" y="86.9" transform="rotate(-90 35.3 86.9)">2</text>
<text x="58.2" y="86.9" transform="rotate(-90 58.2 86.9)">2</text>
<text x="116.3" y="87.4">5</text>
<text x="157.2" y="84.4" transform="rotate(-90 157.2 84.4)">1</text>
<text x="180.1" y="84.4" transform="rotate(-90 180.1 84.4)">2</text>
<text x="209.3" y="84.4" transform="rotate(-90 209.3 84.4)">2</text>
<text x="279.1" y="89.5" transform="rotate(-90 279.1 89.5)">2</text>
<text x="359.2" y="89.5" transform="rotate(-90 359.2 89.5)">2</text>
<text x="157.2" y="92" transform="rotate(-90 157.2 92)">2</text>
<text x="318.5" y="92" transform="rotate(-90 318.5 92)">2</text>
<text x="84.8" y="98.4" transform="rotate(-90 84.8 98.4)">6</text>
<text x="95" y="98.4" transform="rotate(-90 95 98.4)">1</text>
<text x="84.8" y="111.1" transform="rotate(-90 84.8 111.1)">1</text>
<text x="157.2" y="108.5" transform="rotate(-90 157.2 108.5)">1</text>
<text x="84.8" y="118.7" transform="rotate(-90 84.8 118.7)">2</text>
<text x="157.2" y="116.1" transform="rotate(-90 157.2 116.1)">2</text>
<text x="234.7" y="149.2" transform="rotate(-90 234.7 149.2)">1</text>
<text x="271.5" y="149.2" transform="rotate(-90 271.5 149.2)">1</text>
<text x="196.6" y="154.2" transform="rotate(-90 196.6 154.2)">1</text>
<text x="234.7" y="156.8" transform="rotate(-90 234.7 156.8)">2</text>
<text x="271.5" y="156.8" transform="rotate(-90 271.5 156.8)">2</text>
<text x="172.2" y="163.6">7</text>
<text x="139.4" y="173.3" transform="rotate(-90 139.4 173.3)">1</text>
<text x="172.2" y="172.5">2</text>
<text x="253.7" y="173.3" transform="rotate(-90 253.7 173.3)">1</text>
<text x="139.4" y="180.9" transform="rotate(-90 139.4 180.9)">2</text>
<text x="253.7" y="180.9" transform="rotate(-90 253.7 180.9)">2</text>
<text x="172.2" y="186.4">6</text>
<text x="220.4" y="186.4">3</text>
<text x="139.4" y="193.6" transform="rotate(-90 139.4 193.6)">1</text>
<text x="253.7" y="193.6" transform="rotate(-90 253.7 193.6)">1</text>
<text x="101.3" y="203.8" transform="rotate(-90 101.3 203.8)">1</text>
<text x="139.4" y="201.2" transform="rotate(-90 139.4 201.2)">2</text>
<text x="253.7" y="201.2" transform="rotate(-90 253.7 201.2)">2</text>
<text x="291.8" y="203.8" transform="rotate(-90 291.8 203.8)">1</text>
<text x="101.3" y="211.4" transform="rotate(-90 101.3 211.4)">2</text>
<text x="291.8" y="211.4" transform="rotate(-90 291.8 211.4)">2</text>
<text x="336.3" y="211.4" transform="rotate(-90 336.3 211.4)">1</text>
<text x="172.2" y="216.9">5</text>
<text x="220.4" y="216.9">4</text>
<text x="336.3" y="219" transform="rotate(-90 336.3 219)">2</text>
<text x="101.3" y="224.1" transform="rotate(-90 101.3 224.1)">1</text>
<text x="291.8" y="224.1" transform="rotate(-90 291.8 224.1)">1</text>
<text x="101.3" y="231.7" transform="rotate(-90 101.3 231.7)">2</text>
<text x="220.4" y="230.9">9</text>
<text x="291.8" y="231.7" transform="rotate(-90 291.8 231.7)">2</text>
<text x="186.4" y="238.5" transform="rotate(-90 186.4 238.5)">11</text>
<text x="196.6" y="238.5" transform="rotate(-90 196.6 238.5)">12</text>
<text x="206.8" y="238.5" transform="rotate(-90 206.8 238.5)">10</text>
<text x="186.4" y="249.5" transform="rotate(-90 186.4 249.5)">1</text>
<text x="206.8" y="249.5" transform="rotate(-90 206.8 249.5)">1</text>
<text x="186.4" y="257.1" transform="rotate(-90 186.4 257.1)">2</text>
<text x="206.8" y="257.1" transform="rotate(-90 206.8 257.1)">2</text>
</g>
</svg>
